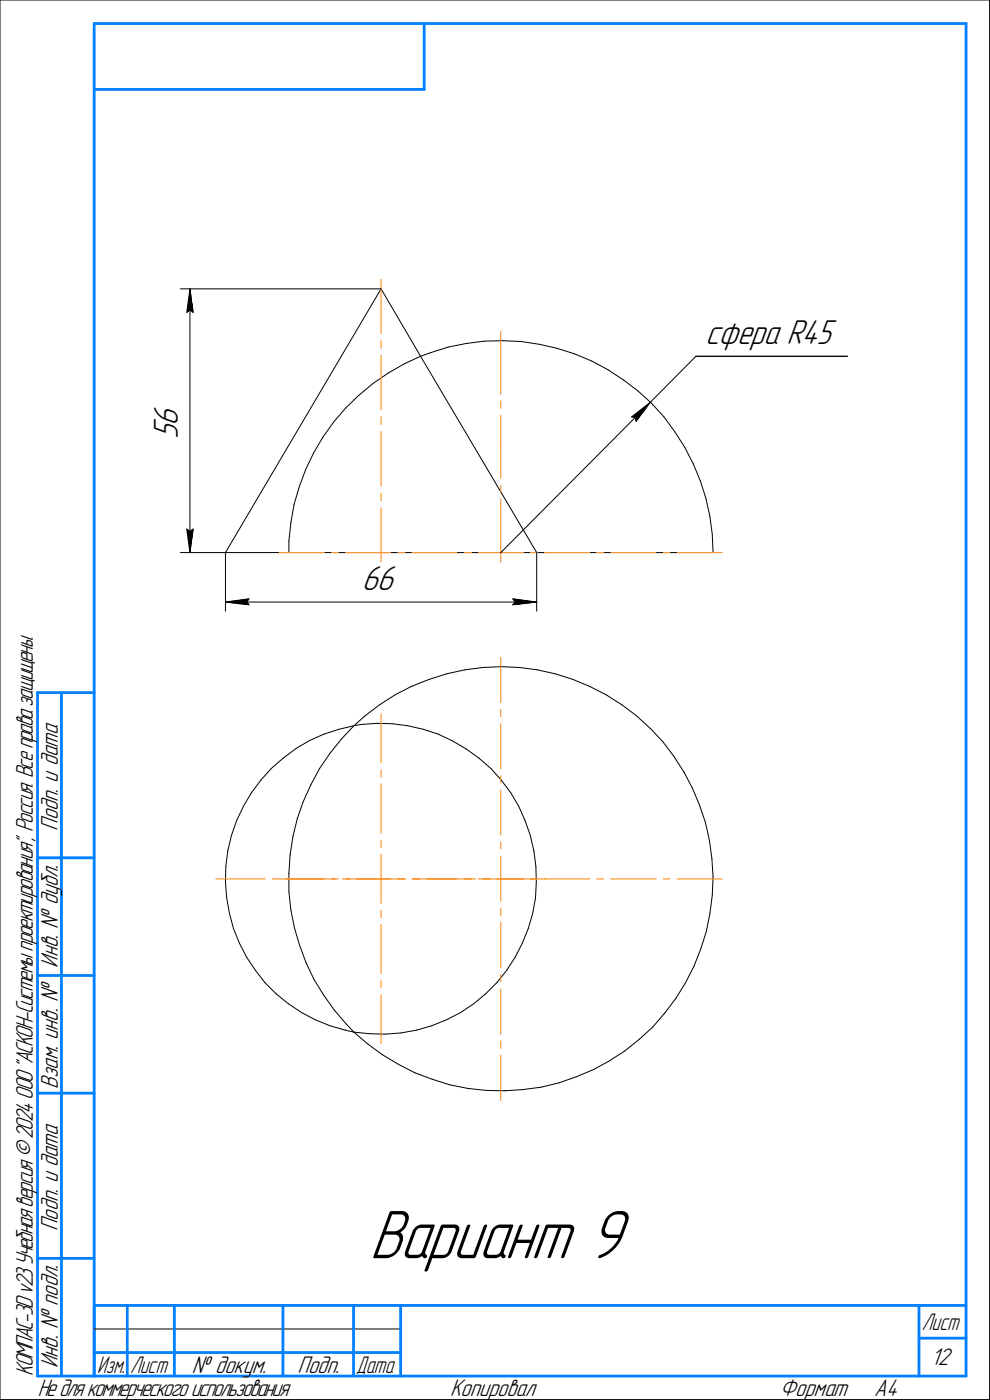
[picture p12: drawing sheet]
<svg xmlns="http://www.w3.org/2000/svg" width="210mm" height="297mm" viewBox="0 0 210 297" stroke-linecap="round" stroke-linejoin="round" font-family="sans-serif">
<g fill="none" stroke="#000" stroke-width=".21">
<path d="M0 0v297zM0 0h210zM210 0v297zM38.3 61.3h42.6zM39.6 66.3l.7-.5zM40.3 61.3l.7 5zM40.3 65.8l.7 .5zM40.3 61.3l-.7 5zM40.3 61.3v56zM80.9 61.3l8.3 14.3zM80.9 61.3l-33.1 56zM82.4 79.2l3.4-2z"/>
<path d="M85.8 77.2l3.4-1.6zM89.2 75.6l24.7 41.7zM89.2 75.6l2.2-.8zM91.4 74.8l3.7-1.1zM95.1 73.7l3.8-.8zM98.9 72.9l3.9-.5zM102.8 72.4l3.9-.1zM106.7 72.3l3.9 .2zM110.6 72.5l3.9 .6zM114.5 73.1l3.7 .8zM118.2 73.9l3.7 1.2zM121.9 75.1l3.7 1.5z"/>
<path d="M125.6 76.6l3.4 1.9zM129 78.5l3.2 2.1zM147.7 75.6l-9.7 9.7zM147.7 75.6h32.1zM64.9 99.7l-1.4 3.6zM66.5 96.1l-1.6 3.6zM68.5 92.8l-2 3.3zM70.8 89.6l-2.3 3.2zM73.3 86.6l2.8-2.7zM73.3 86.6l-2.5 3zM76.1 83.9l3.1-2.5zM79.2 81.4l3.2-2.2z"/>
<path d="M132.2 80.6l3.2 2.4zM134 88.5l.8 .1zM134 88.5l4-3.2zM134.8 88.6l.2 .8zM135.4 83l2.9 2.6zM138 85.3l-3 4.1zM138 85.3l-31.7 32zM138.3 85.6l2.6 2.9zM140.9 88.5l2.3 3.1zM143.2 91.6l2.1 3.3zM145.3 94.9l1.8 3.5zM147.1 98.4l1.5 3.6z"/>
<path d="M38.3 117.3h9.5zM39.6 112.3l.7 5zM39.6 112.3l.7 .5zM40.3 112.8l.7-.5zM41 112.3l-.7 5zM47.8 117.3h66.1zM47.8 117.3v12.4zM61.3 114.8v2.5zM61.7 110.9l-.4 3.9zM62.4 107l-.7 3.9zM63.5 103.3l-1.1 3.7zM113.9 117.3h37.4z"/>
<path d="M113.9 117.3v12.4zM148.6 102l1.2 3.7zM149.8 105.7l.8 3.9zM150.6 109.6l.5 3.8zM151.1 113.4l.2 3.9zM47.8 127.8l5-.7zM47.8 127.8l5 .6zM47.8 127.8h66.1zM52.3 127.8l.5 .6zM52.8 127.1l-.5 .7zM108.8 128.4l5.1-.6zM108.8 127.1l.5 .7z"/>
<path d="M108.8 127.1l5.1 .7zM109.3 127.8l-.5 .6zM62.8 158.8l2.9-1.7zM65.7 157.1l3-1.3zM68.7 155.8l3.2-1zM70 159.9l-2.2 3.2zM71.9 154.8l3.2-.8zM72.5 156.8l-2.5 3.1zM75.1 154l2.4-2.1zM75.1 154l-2.6 2.8zM75.1 154l1.4-.2zM76.5 153.8l3.4-.3z"/>
<path d="M77.5 151.9l3.1-2.4zM79.9 153.5l3.3 .1zM80.6 149.5l3.3-2.1zM83.2 153.6l3.3 .4zM83.9 147.4l3.5-1.8zM86.5 154l3.3 .8zM87.4 145.6l3.6-1.4zM89.8 154.8l3.2 1zM91 144.2l3.7-1.2zM93 155.8l3 1.4zM94.7 143l3.9-.8zM96 157.2l2.9 1.7z"/>
<path d="M98.6 142.2l3.8-.6zM98.9 158.9l2.7 2zM102.4 141.6l3.9-.1zM106.3 141.5l3.9 .1zM110.2 141.6l3.8 .6zM114 142.2l3.9 .8zM117.9 143l3.7 1.2zM121.6 144.2l3.6 1.5zM125.2 145.7l3.5 1.8zM128.7 147.5l3.3 2.1zM132 149.6l3 2.3zM135 151.9l3 2.7z"/>
<path d="M138 154.6l2.6 2.8zM140.6 157.4l2.4 3.1zM49.1 177.3l-.8 3.2zM50.2 174.2l-1.1 3.1zM51.6 171.1l-1.4 3.1zM53.3 168.2l-1.7 2.9zM55.4 165.5l-2.1 2.7zM57.6 163.1l2.5-2.2zM57.6 163.1l-2.2 2.4zM60.1 160.9l2.7-2.1zM62.1 177.5l-.5 3.9zM63.1 173.7l-1 3.8z"/>
<path d="M64.3 170.1l-1.2 3.6zM66 166.5l-1.7 3.6zM67.8 163.1l-1.8 3.4zM101.6 160.9l2.5 2.2zM104.1 163.1l2.2 2.4zM106.3 165.5l2.1 2.7zM108.4 168.2l1.7 2.9zM110.1 171.1l1.3 3.1zM111.4 174.2l1.1 3.1zM112.5 177.3l.8 3.3zM143 160.5l2.1 3.3zM145.1 163.8l1.8 3.4z"/>
<path d="M146.9 167.2l1.5 3.7zM148.4 170.9l1.3 3.7zM149.7 174.6l.8 3.8zM150.5 178.4l.5 3.8zM47.8 187.2l.3 3.3zM47.9 183.8l-.1 3.4zM48.1 190.5l.6 3.3zM48.3 180.5l-.4 3.3zM48.7 193.8l.8 3.2zM49.5 197l1.3 3.2zM61.3 185.3v3.9zM61.3 189.2l.4 3.9z"/>
<path d="M61.6 181.4l-.3 3.9zM61.7 193.1l.8 3.8zM62.5 196.9l1.1 3.8zM112.1 197l-1.3 3.2zM113 193.8l-.9 3.2zM113.3 180.6l.4 3.3zM113.6 190.6l-.6 3.2zM113.7 183.9l.1 3.3zM113.8 187.2l-.2 3.4zM149.9 197.7l-1.2 3.7zM150.6 193.9l-.7 3.8zM151 182.2l.3 3.9z"/>
<path d="M151.1 190l-.5 3.9zM151.3 186.1l-.2 3.9zM50.8 200.2l1.5 2.9zM52.3 203.1l1.9 2.8zM54.2 205.9l2 2.6zM56.2 208.5l2.4 2.4zM58.6 210.9l2.6 2.1zM61.2 213l2.8 1.9zM63.6 200.7l1.3 3.6zM64 214.9l2.9 1.5zM64.9 204.3l1.7 3.6zM66.6 207.9l2.1 3.3z"/>
<path d="M66.9 216.4l3.1 1.3zM68.7 211.2l2.3 3.2zM70 217.7l3.2 .9zM71 214.4l2.5 2.9zM73.2 218.6l1.9 .4zM73.5 217.3l1.6 1.7zM75.1 219l3 2.6zM75.1 219l3.4 .4zM78.5 219.4l3.3 .1zM81.8 219.5l3.3-.3zM85.1 219.2l3.3-.6zM88.4 218.6l3.2-.9z"/>
<path d="M91.6 217.7l3.1-1.3zM94.7 216.4l3-1.5zM97.7 214.9l2.8-1.9zM100.5 213l2.5-2.1zM103 210.9l2.4-2.4zM107.5 205.9l-2.1 2.6zM109.3 203.1l-1.8 2.8zM110.8 200.2l-1.5 2.9zM141.1 215l-2.6 2.9zM143.4 211.8l-2.3 3.2zM145.5 208.5l-2.1 3.3zM147.2 205.1l-1.7 3.4z"/>
<path d="M148.7 201.4l-1.5 3.7zM78.1 221.6l3.1 2.3zM81.2 223.9l3.4 2zM84.6 225.9l3.5 1.8zM88.1 227.7l3.6 1.3zM91.7 229l3.7 1.2zM95.4 230.2l3.8 .8zM99.2 231l3.9 .4zM103.1 231.4l3.9 .1zM107 231.5l3.9-.3zM110.9 231.2l3.9-.5zM114.8 230.7l3.8-.9z"/>
<path d="M118.6 229.8l3.7-1.3zM122.3 228.5l3.6-1.5zM125.9 227l3.4-1.9zM129.3 225.1l3.3-2.1zM132.6 223l3-2.4zM135.6 220.6l2.9-2.7zM0 297h210zM20 282h65z"/>
</g>
<g fill="none" stroke="#ff8000" stroke-width=".21">
<path d="M80.9 59.3v11.5zM80.9 75.4v11.6zM80.9 72.3v1.6zM106.3 70.3v13.4zM80.9 91.6v11.5zM80.9 88.5v1.6zM106.3 94.8v6.6zM106.3 85.1v1.5zM106.3 88.1v6.7zM59.3 117.3h9.5zM70.4 117.3h1.4zM73.3 117.3h9.6z"/>
<path d="M80.9 107.8v11.5zM80.9 104.6v1.7zM84.4 117.3h1.5zM87.4 117.3h9.5zM98.5 117.3h1.5zM101.5 117.3h4.8zM106.3 105.9v13.4zM106.3 103v1.5zM106.3 117.3h4.8zM112.5 117.3h1.5zM115.6 117.3h9.5zM126.6 117.3h1.5z"/>
<path d="M129.6 117.3h9.6zM140.7 117.3h1.5zM143.7 117.3h9.5zM106.3 139.5v9.6zM80.9 151.5v10.4zM106.3 150.5v1.6zM106.3 153.6v9.6zM80.9 163.4v1.5zM80.9 166.4v10.4zM80.9 178.3v1.5zM106.3 164.7v1.4zM106.3 167.6v9.6z"/>
<path d="M106.3 178.7v1.5zM45.8 186.5h10.4zM57.7 186.5h1.6zM59.3 186.5h9.5zM60.7 186.5h10.4zM70.4 186.5h1.4zM72.6 186.5h1.6zM73.3 186.5h9.6zM75.6 186.5h5.3zM80.9 196.2v10.4zM80.9 193.2v1.5zM80.9 186.5v5.2z"/>
<path d="M80.9 181.3v5.2zM80.9 186.5h5.1zM84.4 186.5h1.5zM87.4 186.5h9.5zM87.5 186.5h1.6zM90.5 186.5h10.4zM98.5 186.5h1.5zM101.5 186.5h4.8zM102.4 186.5h1.6zM105.4 186.5h10.4zM106.3 195.7v9.6zM106.3 192.8v1.5z"/>
<path d="M106.3 186.5v4.8zM106.3 181.7v4.8zM106.3 186.5h4.8zM112.5 186.5h1.5zM115.6 186.5h9.5zM126.6 186.5h1.5zM129.6 186.5h9.6zM140.7 186.5h1.5zM143.7 186.5h9.5zM80.9 211.1v10.4zM80.9 208.1v1.4zM106.3 209.9v9.6z"/>
<path d="M106.3 206.8v1.6zM106.3 223.9v9.6zM106.3 220.9v1.5z"/>
</g>
<g fill="#fff" stroke="#fff" stroke-width=".21">
<path d="M76.8 119.6h8.1zM76.8 119.7h8.1zM76.8 119.8h8.1zM76.8 119.9h8.1zM76.8 120h8.1zM76.8 120.1h8.1zM76.8 120.1h8.1zM76.8 120.2h8.1zM76.8 120.3h8.1zM76.8 120.4h8.1zM76.8 120.5h8.1zM76.8 120.6h8.1zM76.8 120.6h8.1zM76.8 120.7h8.1zM76.8 120.8h8.1zM76.8 120.9h8.1zM76.8 121h8.1zM76.8 121.1h8.1zM76.8 121.2h8.1zM76.8 121.2h8.1zM76.8 121.3h8.1zM76.8 121.4h8.1zM76.8 121.5h8.1zM76.8 121.6h8.1zM76.8 121.7h8.1zM76.8 121.8h8.1zM76.8 121.8h8.1zM76.8 121.9h8.1zM76.8 122h8.1zM76.8 122.1h8.1zM76.8 122.2h8.1zM76.8 122.3h8.1zM76.8 122.3h8.1zM76.8 122.4h8.1zM76.8 122.5h8.1zM76.8 122.6h8.1zM76.8 122.7h8.1zM76.8 122.8h8.1zM76.8 122.9h8.1zM76.8 122.9h8.1zM76.8 123h8.1zM76.8 123.1h8.1zM76.8 123.2h8.1zM76.8 123.3h8.1zM76.8 123.4h8.1zM76.8 123.4h8.1zM76.8 123.5h8.1zM76.8 123.6h8.1zM76.8 123.7h8.1zM76.8 123.8h8.1zM76.8 123.9h8.1zM76.8 124h8.1zM76.8 124h8.1zM76.8 124.1h8.1zM76.8 124.2h8.1zM76.8 124.3h8.1zM76.8 124.4h8.1zM76.8 124.5h8.1zM76.8 124.5h8.1zM76.8 124.6h8.1zM76.8 124.7h8.1zM76.8 124.8h8.1zM76.8 124.9h8.1zM76.8 125h8.1zM76.8 125.1h8.1zM76.8 125.1h8.1zM76.8 125.2h8.1zM76.8 125.3h8.1zM76.8 125.4h8.1zM76.8 125.5h8.1zM76.8 125.6h8.1zM76.8 125.6h8.1zM76.8 125.7h8.1zM76.8 125.8h8.1zM76.8 125.9h8.1zM76.8 126h8.1zM76.8 126.1h8.1zM76.8 126.2h8.1zM76.8 126.2h8.1zM76.8 126.3h8.1zM76.8 126.4h8.1zM76.8 126.5h8.1zM76.8 126.6h8.1zM76.8 126.7h8.1z"/>
<path d="M52.7 126.6h.6zM52.2 126.7h1.1zM51.5 126.7h1.8zM50.9 126.8h2.4zM50.3 126.9h3zM49.6 127h3.7zM49.4 127.1h3.9zM49.3 127.2h4zM49 127.3h4.3zM48.9 127.3h4.4zM48.7 127.4h4.6zM48.4 127.5h4.9zM48.3 127.6h5zM48.1 127.7h5.2zM47.8 127.8h5.5zM48.1 127.8h5.2zM48.3 127.9h5zM48.5 128h4.8zM48.8 128.1h4.5zM49 128.2h4.3zM49.2 128.3h4.1zM49.4 128.4h3.9zM49.6 128.4h3.7zM50.3 128.5h3zM50.9 128.6h2.4zM51.5 128.7h1.8zM52.2 128.8h1.1zM52.7 128.9h.6z"/>
<path d="M108.4 126.6h.7zM108.4 126.7h1.2zM108.4 126.7h1.8zM108.4 126.8h2.4zM108.4 126.9h3zM108.4 127h3.6zM108.4 127.1h3.9zM108.4 127.2h4zM108.4 127.3h4.3zM108.4 127.3h4.5zM108.4 127.4h4.7zM108.4 127.5h4.9zM108.4 127.6h5.1zM108.4 127.7h5.3zM108.4 127.8h5.5zM108.4 127.8h5.3zM108.4 127.9h5.1zM108.4 128h4.8zM108.4 128.1h4.5zM108.4 128.2h4.4zM108.4 128.3h4.1zM108.4 128.4h3.9zM108.4 128.4h3.6zM108.4 128.5h3zM108.4 128.6h2.4zM108.4 128.7h1.8zM108.4 128.8h1.2zM108.4 128.9h.7z"/>
<path d="M137.8 85.4h.2zM137.7 85.5h.3zM137.4 85.6h.5zM137.2 85.7h.7zM137.1 85.8h.7zM136.8 85.9h1zM136.7 85.9h1.1zM136.5 86h1.3zM136.2 86.1h1.6zM136.1 86.2h1.6zM136.1 86.3h1.6zM136 86.4h1.6zM135.8 86.4h1.8zM135.7 86.5h1.8zM135.6 86.6h1.9zM135.5 86.7h2zM135.4 86.8h2zM135.3 86.9h2.1zM135.2 87h2.1zM135 87h2.3zM135 87.1h2.2zM134.9 87.2h2.3zM134.7 87.3h2.5zM134.6 87.4h2.5zM134.5 87.5h2.5zM134.4 87.5h2.6zM134.3 87.6h2.6zM134.2 87.7h2.6zM134.1 87.8h2.6zM133.9 87.9h2.8zM133.9 88h2.8zM133.8 88.1h2.8zM133.6 88.1h2.9zM133.5 88.2h3zM133.4 88.3h3zM133.3 88.4h3zM133.3 88.5h2.9zM133.4 88.6h2.8zM133.5 88.6h2.6zM133.6 88.7h2.5zM133.7 88.8h2.3zM133.8 88.9h2.2zM133.9 89h2zM133.9 89.1h1.9zM134 89.2h1.7zM134.1 89.2h1.6zM134.2 89.3h1.4zM134.3 89.4h1.3zM134.4 89.5h1.1zM134.5 89.6h1zM134.5 89.7h.9zM134.6 89.7h.7zM134.7 89.8h.5zM134.8 89.9h.4zM134.9 90h.2z"/>
<path d="M149.7 67.5h28.1zM149.7 67.6h28.1zM149.7 67.6h28.1zM149.7 67.7h28.1zM149.7 67.8h28.1zM149.7 67.9h28.1zM149.7 68h28.1zM149.7 68.1h28.1zM149.7 68.2h28.1zM149.7 68.2h28.1zM149.7 68.3h28.1zM149.7 68.4h28.1zM149.7 68.5h28.1zM149.7 68.6h28.1zM149.7 68.7h28.1zM149.7 68.7h28.1zM149.7 68.8h28.1zM149.7 68.9h28.1zM149.7 69h28.1zM149.7 69.1h28.1zM149.7 69.2h28.1zM149.7 69.3h28.1zM149.7 69.3h28.1zM149.7 69.4h28.1zM149.7 69.5h28.1zM149.7 69.6h28.1zM149.7 69.7h28.1zM149.7 69.8h28.1zM149.7 69.8h28.1zM149.7 69.9h28.1zM149.7 70h28.1zM149.7 70.1h28.1zM149.7 70.2h28.1zM149.7 70.3h28.1zM149.7 70.4h28.1zM149.7 70.4h28.1zM149.7 70.5h28.1zM149.7 70.6h28.1zM149.7 70.7h28.1zM149.7 70.8h28.1zM149.7 70.9h28.1zM149.7 71h28.1zM149.7 71h28.1zM149.7 71.1h28.1zM149.7 71.2h28.1zM149.7 71.3h28.1zM149.7 71.4h28.1zM149.7 71.5h28.1zM149.7 71.5h28.1zM149.7 71.6h28.1zM149.7 71.7h28.1zM149.7 71.8h28.1zM149.7 71.9h28.1zM149.7 72h28.1zM149.7 72.1h28.1zM149.7 72.1h28.1zM149.7 72.2h28.1zM149.7 72.3h28.1zM149.7 72.4h28.1zM149.7 72.5h28.1zM149.7 72.6h28.1zM149.7 72.6h28.1zM149.7 72.7h28.1zM149.7 72.8h28.1zM149.7 72.9h28.1zM149.7 73h28.1zM149.7 73.1h28.1zM149.7 73.2h28.1zM149.7 73.2h28.1zM149.7 73.3h28.1zM149.7 73.4h28.1zM149.7 73.5h28.1zM149.7 73.6h28.1zM149.7 73.7h28.1zM149.7 73.7h28.1zM149.7 73.8h28.1zM149.7 73.9h28.1zM149.7 74h28.1zM149.7 74.1h28.1zM149.7 74.2h28.1zM149.7 74.3h28.1zM149.7 74.3h28.1zM149.7 74.4h28.1zM149.7 74.5h28.1z"/>
<path d="M32.2 85.4h7.1zM32.2 85.5h7.1zM32.2 85.6h7.1zM32.2 85.7h7.1zM32.2 85.8h7.1zM32.2 85.9h7.1zM32.2 85.9h7.1zM32.2 86h7.1zM32.2 86.1h7.1zM32.2 86.2h7.1zM32.2 86.3h7.1zM32.2 86.4h7.1zM32.2 86.4h7.1zM32.2 86.5h7.1zM32.2 86.6h7.1zM32.2 86.7h7.1zM32.2 86.8h7.1zM32.2 86.9h7.1zM32.2 87h7.1zM32.2 87h7.1zM32.2 87.1h7.1zM32.2 87.2h7.1zM32.2 87.3h7.1zM32.2 87.4h7.1zM32.2 87.5h7.1zM32.2 87.5h7.1zM32.2 87.6h7.1zM32.2 87.7h7.1zM32.2 87.8h7.1zM32.2 87.9h7.1zM32.2 88h7.1zM32.2 88.1h7.1zM32.2 88.1h7.1zM32.2 88.2h7.1zM32.2 88.3h7.1zM32.2 88.4h7.1zM32.2 88.5h7.1zM32.2 88.6h7.1zM32.2 88.6h7.1zM32.2 88.7h7.1zM32.2 88.8h7.1zM32.2 88.9h7.1zM32.2 89h7.1zM32.2 89.1h7.1zM32.2 89.2h7.1zM32.2 89.2h7.1zM32.2 89.3h7.1zM32.2 89.4h7.1zM32.2 89.5h7.1zM32.2 89.6h7.1zM32.2 89.7h7.1zM32.2 89.7h7.1zM32.2 89.8h7.1zM32.2 89.9h7.1zM32.2 90h7.1zM32.2 90.1h7.1zM32.2 90.2h7.1zM32.2 90.3h7.1zM32.2 90.3h7.1zM32.2 90.4h7.1zM32.2 90.5h7.1zM32.2 90.6h7.1zM32.2 90.7h7.1zM32.2 90.8h7.1zM32.2 90.8h7.1zM32.2 90.9h7.1zM32.2 91h7.1zM32.2 91.1h7.1zM32.2 91.2h7.1zM32.2 91.3h7.1zM32.2 91.4h7.1zM32.2 91.4h7.1zM32.2 91.5h7.1zM32.2 91.6h7.1zM32.2 91.7h7.1zM32.2 91.8h7.1zM32.2 91.9h7.1zM32.2 91.9h7.1zM32.2 92h7.1zM32.2 92.1h7.1zM32.2 92.2h7.1zM32.2 92.3h7.1zM32.2 92.4h7.1zM32.2 92.5h7.1zM32.2 92.5h7.1zM32.2 92.6h7.1zM32.2 92.7h7.1zM32.2 92.8h7.1zM32.2 92.9h7.1zM32.2 93h7.1zM32.2 93h7.1z"/>
<path d="M39 111.8h2.5zM39.1 111.8h2.4zM39.1 111.9h2.4zM39.1 112h2.4zM39.1 112.1h2.4zM39.1 112.2h2.4zM39.1 112.3h2.4zM39.1 112.4h2.4zM39.2 112.4h2.3zM39.2 112.5h2.2zM39.2 112.6h2.2zM39.2 112.7h2.2zM39.2 112.8h2.2zM39.2 112.9h2.2zM39.2 112.9h2.2zM39.3 113h2.1zM39.3 113.1h2.1zM39.3 113.2h2.1zM39.3 113.3h2zM39.3 113.4h2zM39.3 113.5h2zM39.3 113.5h2zM39.3 113.6h2zM39.4 113.7h1.9zM39.4 113.8h1.9zM39.4 113.9h1.9zM39.4 114h1.9zM39.4 114h1.8zM39.4 114.1h1.8zM39.4 114.2h1.8zM39.5 114.3h1.7zM39.5 114.4h1.7zM39.5 114.5h1.7zM39.5 114.6h1.7zM39.5 114.6h1.7zM39.5 114.7h1.7zM39.5 114.8h1.6zM39.5 114.9h1.6zM39.5 115h1.6zM39.5 115.1h1.6zM39.5 115.1h1.6zM39.5 115.2h1.6zM39.5 115.3h1.6zM39.5 115.4h1.6zM39.5 115.5h1.6zM39.6 115.6h1.5zM39.6 115.7h1.5zM39.7 115.7h1.3zM39.7 115.8h1.3zM39.8 115.9h1.1zM39.8 116h1.1zM39.8 116.1h1zM39.9 116.2h.9zM39.9 116.2h.9zM40 116.3h.7zM40 116.4h.7zM40 116.5h.6zM40 116.6h.6zM40 116.7h.6zM40.1 116.8h.5zM40.1 116.8h.5zM40.2 116.9h.3zM40.2 117h.3z"/>
<path d="M40.2 61.6h.3zM40.2 61.6h.3zM40.1 61.7h.5zM40.1 61.8h.5zM40 61.9h.6zM40 62h.6zM40 62.1h.6zM40 62.1h.7zM40 62.2h.7zM39.9 62.3h.9zM39.9 62.4h.9zM39.8 62.5h1zM39.8 62.6h1.1zM39.8 62.7h1.1zM39.7 62.7h1.3zM39.7 62.8h1.3zM39.6 62.9h1.5zM39.6 63h1.5zM39.5 63.1h1.6zM39.5 63.2h1.6zM39.5 63.2h1.6zM39.5 63.3h1.6zM39.5 63.4h1.6zM39.5 63.5h1.6zM39.5 63.6h1.6zM39.5 63.7h1.6zM39.5 63.8h1.6zM39.5 63.8h1.7zM39.5 63.9h1.7zM39.5 64h1.7zM39.5 64.1h1.7zM39.5 64.2h1.7zM39.5 64.3h1.7zM39.4 64.3h1.8zM39.4 64.4h1.8zM39.4 64.5h1.8zM39.4 64.6h1.9zM39.4 64.7h1.9zM39.4 64.8h1.9zM39.4 64.9h1.9zM39.3 64.9h2zM39.3 65h2zM39.3 65.1h2zM39.3 65.2h2zM39.3 65.3h2zM39.3 65.4h2.1zM39.3 65.4h2.1zM39.3 65.5h2.1zM39.2 65.6h2.2zM39.2 65.7h2.2zM39.2 65.8h2.2zM39.2 65.9h2.2zM39.2 66h2.2zM39.2 66h2.2zM39.2 66.1h2.3zM39.1 66.2h2.4zM39.1 66.3h2.4zM39.1 66.4h2.4zM39.1 66.5h2.4zM39.1 66.5h2.4zM39.1 66.6h2.4zM39.1 66.7h2.4z"/>
<path d="M78.4 255.8h56.3zM78.4 255.9h56.3zM78.4 255.9h56.3zM78.4 256h56.3zM78.4 256.1h56.3zM78.4 256.2h56.3zM78.4 256.3h56.3zM78.4 256.4h56.3zM78.4 256.5h56.3zM78.4 256.5h56.3zM78.4 256.6h56.3zM78.4 256.7h56.3zM78.4 256.8h56.3zM78.4 256.9h56.3zM78.4 257h56.3zM78.4 257h56.3zM78.4 257.1h56.3zM78.4 257.2h56.3zM78.4 257.3h56.3zM78.4 257.4h56.3zM78.4 257.5h56.3zM78.4 257.6h56.3zM78.4 257.6h56.3zM78.4 257.7h56.3zM78.4 257.8h56.3zM78.4 257.9h56.3zM78.4 258h56.3zM78.4 258.1h56.3zM78.4 258.1h56.3zM78.4 258.2h56.3zM78.4 258.3h56.3zM78.4 258.4h56.3zM78.4 258.5h56.3zM78.4 258.6h56.3zM78.4 258.7h56.3zM78.4 258.7h56.3zM78.4 258.8h56.3zM78.4 258.9h56.3zM78.4 259h56.3zM78.4 259.1h56.3zM78.4 259.2h56.3zM78.4 259.2h56.3zM78.4 259.3h56.3zM78.4 259.4h56.3zM78.4 259.5h56.3zM78.4 259.6h56.3zM78.4 259.7h56.3zM78.4 259.8h56.3zM78.4 259.8h56.3zM78.4 259.9h56.3zM78.4 260h56.3zM78.4 260.1h56.3zM78.4 260.2h56.3zM78.4 260.3h56.3zM78.4 260.3h56.3zM78.4 260.4h56.3zM78.4 260.5h56.3zM78.4 260.6h56.3zM78.4 260.7h56.3zM78.4 260.8h56.3zM78.4 260.9h56.3zM78.4 260.9h56.3zM78.4 261h56.3zM78.4 261.1h56.3zM78.4 261.2h56.3zM78.4 261.3h56.3zM78.4 261.4h56.3zM78.4 261.5h56.3zM78.4 261.5h56.3zM78.4 261.6h56.3zM78.4 261.7h56.3zM78.4 261.8h56.3zM78.4 261.9h56.3zM78.4 262h56.3zM78.4 262h56.3zM78.4 262.1h56.3zM78.4 262.2h56.3zM78.4 262.3h56.3zM78.4 262.4h56.3zM78.4 262.5h56.3zM78.4 262.6h56.3zM78.4 262.6h56.3zM78.4 262.7h56.3zM78.4 262.8h56.3zM78.4 262.9h56.3zM78.4 263h56.3zM78.4 263.1h56.3zM78.4 263.1h56.3zM78.4 263.2h56.3zM78.4 263.3h56.3zM78.4 263.4h56.3zM78.4 263.5h56.3zM78.4 263.6h56.3zM78.4 263.7h56.3zM78.4 263.7h56.3zM78.4 263.8h56.3zM78.4 263.9h56.3zM78.4 264h56.3zM78.4 264.1h56.3zM78.4 264.2h56.3zM78.4 264.2h56.3zM78.4 264.3h56.3zM78.4 264.4h56.3zM78.4 264.5h56.3zM78.4 264.6h56.3zM78.4 264.7h56.3zM78.4 264.8h56.3zM78.4 264.8h56.3zM78.4 264.9h56.3zM78.4 265h56.3zM78.4 265.1h56.3zM78.4 265.2h56.3zM78.4 265.3h56.3zM78.4 265.3h56.3zM78.4 265.4h56.3zM78.4 265.5h56.3zM78.4 265.6h56.3zM78.4 265.7h56.3zM78.4 265.8h56.3zM78.4 265.9h56.3zM78.4 265.9h56.3zM78.4 266h56.3zM78.4 266.1h56.3zM78.4 266.2h56.3zM78.4 266.3h56.3zM78.4 266.4h56.3zM78.4 266.4h56.3zM78.4 266.5h56.3zM78.4 266.6h56.3zM78.4 266.7h56.3zM78.4 266.8h56.3zM78.4 266.9h56.3zM78.4 267h56.3zM78.4 267h56.3zM78.4 267.1h56.3zM78.4 267.2h56.3zM78.4 267.3h56.3zM78.4 267.4h56.3zM78.4 267.5h56.3zM78.4 267.5h56.3zM78.4 267.6h56.3zM78.4 267.7h56.3zM78.4 267.8h56.3zM78.4 267.9h56.3zM78.4 268h56.3zM78.4 268.1h56.3zM78.4 268.1h56.3zM78.4 268.2h56.3zM78.4 268.3h56.3zM78.4 268.4h56.3zM78.4 268.5h56.3zM78.4 268.6h56.3zM78.4 268.6h56.3zM78.4 268.7h56.3zM78.4 268.8h56.3zM78.4 268.9h56.3zM78.4 269h56.3zM78.4 269.1h56.3zM78.4 269.2h56.3zM78.4 269.2h56.3zM78.4 269.3h56.3zM78.4 269.4h56.3zM78.4 269.5h56.3zM78.4 269.6h56.3zM78.4 269.7h56.3zM78.4 269.7h56.3zM78.4 269.8h56.3zM78.4 269.9h56.3zM78.4 270h56.3z"/>
</g>
<g fill="#000" stroke="#000" stroke-width=".21">
<path d="M40.1 62.6h.2zM40.1 62.7h.2zM40.1 62.7h.2zM40.1 62.8h.2zM40.1 62.9h.2zM40.1 63h.2zM40.1 63.1h.2zM40.1 63.2h.2zM40 63.2h.3zM40 63.3h.3zM40 63.4h.3zM40 63.5h.3zM40 63.6h.3zM40 63.7h.3zM40 63.8h.3zM40 63.8h.3zM40 63.9h.3zM40 64h.3zM40 64.1h.3zM40 64.2h.3zM40 64.3h.3zM40 64.3h.3zM39.9 64.4h.4zM39.9 64.5h.4zM39.9 64.6h.4zM39.9 64.7h.4zM39.9 64.8h.4zM39.9 64.9h.4zM39.9 64.9h.4zM39.9 65h.4zM39.8 65.1h.5zM39.8 65.2h.5zM39.8 65.3h.5zM39.8 65.4h.5zM39.8 65.4h.5zM39.8 65.5h.5zM39.8 65.6h.5zM39.7 65.7h.6zM39.7 65.8h.6zM39.7 65.9h.5zM39.7 66h.4zM39.7 66h.3zM39.7 66.1h.2z"/>
<path d="M40.3 62h.2zM40.3 62.1h.2zM40.3 62.1h.2zM40.3 62.2h.2zM40.3 62.3h.2zM40.3 62.4h.2zM40.3 62.5h.2zM40.3 62.6h.3zM40.3 62.7h.3zM40.3 62.7h.3zM40.3 62.8h.3zM40.3 62.9h.3zM40.3 63h.3zM40.3 63.1h.3zM40.3 63.2h.3zM40.3 63.2h.3zM40.3 63.3h.3zM40.3 63.4h.3zM40.3 63.5h.3zM40.3 63.6h.3zM40.3 63.7h.3zM40.3 63.8h.3zM40.3 63.8h.4zM40.3 63.9h.4zM40.3 64h.4zM40.3 64.1h.4zM40.3 64.2h.4zM40.3 64.3h.4zM40.3 64.3h.4zM40.3 64.4h.5zM40.3 64.5h.5zM40.3 64.6h.5zM40.3 64.7h.5zM40.3 64.8h.5zM40.3 64.9h.5zM40.3 64.9h.5zM40.3 65h.5zM40.3 65.1h.6zM40.3 65.2h.6zM40.3 65.3h.6zM40.3 65.4h.6zM40.3 65.4h.6zM40.3 65.5h.6zM40.3 65.6h.6zM40.3 65.7h.7zM40.3 65.8h.7zM40.5 65.9h.5zM40.6 66h.4zM40.6 66h.4zM40.8 66.1h.2z"/>
<path d="M137.2 86h.1zM137.1 86.1h.1zM137 86.2h.2zM136.9 86.3h.2zM136.7 86.4h.3zM136.7 86.4h.2zM136.6 86.5h.2zM136.4 86.6h.3zM136.3 86.7h.4zM136.2 86.8h.4zM136.1 86.9h.4zM136 87h.4zM135.9 87h.4zM135.8 87.1h.4zM135.7 87.2h.4zM135.6 87.3h.5zM135.5 87.4h.5zM135.4 87.5h.5zM135.2 87.5h.6zM135.1 87.6h.6zM135 87.7h.6zM135 87.8h.6zM134.8 87.9h.7zM134.7 88h.7zM134.6 88.1h.7zM134.5 88.1h.7zM134.4 88.2h.7zM134.3 88.3h.7zM134.2 88.4h.8zM134 88.5h.9z"/>
<path d="M137.6 85.8h.2zM137.5 85.9h.2zM137.4 85.9h.2zM137.3 86h.2zM137.2 86.1h.3zM137.2 86.2h.2zM137.1 86.3h.2zM137 86.4h.2zM136.9 86.4h.3zM136.8 86.5h.4zM136.7 86.6h.4zM136.7 86.7h.3zM136.6 86.8h.4zM136.5 86.9h.4zM136.4 87h.4zM136.3 87h.4zM136.2 87.1h.5zM136.1 87.2h.6zM136.1 87.3h.5zM136 87.4h.5zM135.9 87.5h.6zM135.8 87.5h.6zM135.7 87.6h.6zM135.6 87.7h.6zM135.6 87.8h.6zM135.5 87.9h.6zM135.4 88h.7zM135.3 88.1h.7zM135.2 88.1h.8zM135.1 88.2h.8zM135 88.3h.8zM135 88.4h.7zM134.9 88.5h.8zM134.8 88.6h.8zM134.9 88.6h.7zM134.9 88.7h.6zM134.9 88.8h.6zM134.9 88.9h.5zM134.9 89h.4zM135 89.1h.2zM135 89.2h.2zM135 89.2h.1z"/>
<path d="M39.7 112.4h.2zM39.7 112.5h.3zM39.7 112.6h.4zM39.7 112.7h.5zM39.7 112.8h.6zM39.7 112.9h.6zM39.8 112.9h.5zM39.8 113h.5zM39.8 113.1h.5zM39.8 113.2h.5zM39.8 113.3h.5zM39.8 113.4h.5zM39.8 113.5h.5zM39.9 113.5h.4zM39.9 113.6h.4zM39.9 113.7h.4zM39.9 113.8h.4zM39.9 113.9h.4zM39.9 114h.4zM39.9 114h.4zM39.9 114.1h.4zM40 114.2h.3zM40 114.3h.3zM40 114.4h.3zM40 114.5h.3zM40 114.6h.3zM40 114.6h.3zM40 114.7h.3zM40 114.8h.3zM40 114.9h.3zM40 115h.3zM40 115.1h.3zM40 115.1h.3zM40 115.2h.3zM40 115.3h.3zM40.1 115.4h.2zM40.1 115.5h.2zM40.1 115.6h.2zM40.1 115.7h.2zM40.1 115.7h.2zM40.1 115.8h.2zM40.1 115.9h.2zM40.1 116h.2z"/>
<path d="M40.8 112.4h.2zM40.6 112.5h.4zM40.6 112.6h.4zM40.5 112.7h.5zM40.3 112.8h.7zM40.3 112.9h.7zM40.3 112.9h.6zM40.3 113h.6zM40.3 113.1h.6zM40.3 113.2h.6zM40.3 113.3h.6zM40.3 113.4h.6zM40.3 113.5h.6zM40.3 113.5h.5zM40.3 113.6h.5zM40.3 113.7h.5zM40.3 113.8h.5zM40.3 113.9h.5zM40.3 114h.5zM40.3 114h.5zM40.3 114.1h.5zM40.3 114.2h.4zM40.3 114.3h.4zM40.3 114.4h.4zM40.3 114.5h.4zM40.3 114.6h.4zM40.3 114.6h.4zM40.3 114.7h.4zM40.3 114.8h.3zM40.3 114.9h.3zM40.3 115h.3zM40.3 115.1h.3zM40.3 115.1h.3zM40.3 115.2h.3zM40.3 115.3h.3zM40.3 115.4h.3zM40.3 115.5h.3zM40.3 115.6h.3zM40.3 115.7h.3zM40.3 115.7h.3zM40.3 115.8h.3zM40.3 115.9h.3zM40.3 116h.3zM40.3 116.1h.2zM40.3 116.2h.2zM40.3 116.2h.2zM40.3 116.3h.2zM40.3 116.4h.2zM40.3 116.5h.2zM40.3 116.6h.2z"/>
<path d="M47.8 127.8h4.5zM48.6 127.8h3.8zM49.3 127.9h3.2zM50 128h2.6zM50.7 128.1h2zM51.5 128.2h1.2zM52.2 128.3h.6z"/>
<path d="M52.2 127.2h.6zM51.6 127.3h1.1zM51 127.3h1.7zM50.4 127.4h2.2zM49.8 127.5h2.8zM49.1 127.6h3.4zM48.5 127.7h3.9z"/>
<path d="M108.9 127.2h.6zM109 127.3h1.1zM109.1 127.3h1.6zM109.1 127.4h2.2zM109.1 127.5h2.9zM109.2 127.6h3.4zM109.3 127.7h4z"/>
<path d="M109.3 127.8h4.6zM109.3 127.8h3.9zM109.2 127.9h3.2zM109.1 128h2.7zM109.1 128.1h1.9zM109 128.2h1.3zM108.9 128.3h.7z"/>
</g>
<g fill="none" stroke="#0080ff" stroke-width=".59">
<path d="M20 5v287zM20 5h185zM20 19h70zM90 5v14zM205 5v287zM8 147v145zM8 147h12zM13 147v145zM8 182h12zM8 207h12zM8 232h12zM8 267h12z"/>
<path d="M20 277h185zM20 277v15zM27 277v15zM37 277v15zM60 277v15zM75 277v15zM85 277v15zM195 277v15zM8 292h12zM20 292h185zM20 287h7zM27 287h10z"/>
<path d="M37 287h23zM60 287h15zM75 287h10zM195 284h10z"/>
</g>
<text font-size="15.6" x="78.4" y="267">Вариант 9</text>
<g font-size="7.8">
<text x="149.7" y="73.1">сфера R45</text>
<text x="37.7" y="93.2" transform="rotate(-90 37.7 93.2)">5</text>
<text x="37.7" y="90.4" transform="rotate(-90 37.7 90.4)">6</text>
<text x="76.8" y="125.2">66</text>
</g>
<g font-size="5.4">
<text x="12.3" y="176.2" transform="rotate(-90 12.3 176.2)">Подп. и дата</text>
<text x="12.3" y="205.3" transform="rotate(-90 12.3 205.3)">Инв. № дубл.</text>
<text x="12.3" y="231.1" transform="rotate(-90 12.3 231.1)">Взам. инв. №</text>
<text x="12.3" y="261.2" transform="rotate(-90 12.3 261.2)">Подп. и дата</text>
<text x="7" y="292" transform="rotate(-90 7 292)">КОМПАС-3Dv23Учебнаяверсия©2024ООО&quot;АСКОН-Системыпроектирования&quot;, Россия. Всеправазащищены.</text>
<text x="12.3" y="290.3" transform="rotate(-90 12.3 290.3)">Инв. № подл.</text>
<text x="40.7" y="291.3">№ докум.</text>
<text x="63.1" y="291.3">Подп.</text>
<text x="197.5" y="289.8">12</text>
<text x="8" y="296.3">Недлякоммерческогоиспользования</text>
<text x="95.5" y="296.3">Копировал</text>
<text x="165.5" y="296.3">Формат</text>
<text x="185.5" y="296.3">A4</text>
</g>
<g font-size="5.3">
<text x="195.6" y="282.3">Лист</text>
<text x="20.6" y="291.3">Изм.</text>
<text x="27.6" y="291.3">Лист</text>
<text x="75.6" y="291.3">Дата</text>
</g>
</svg>
